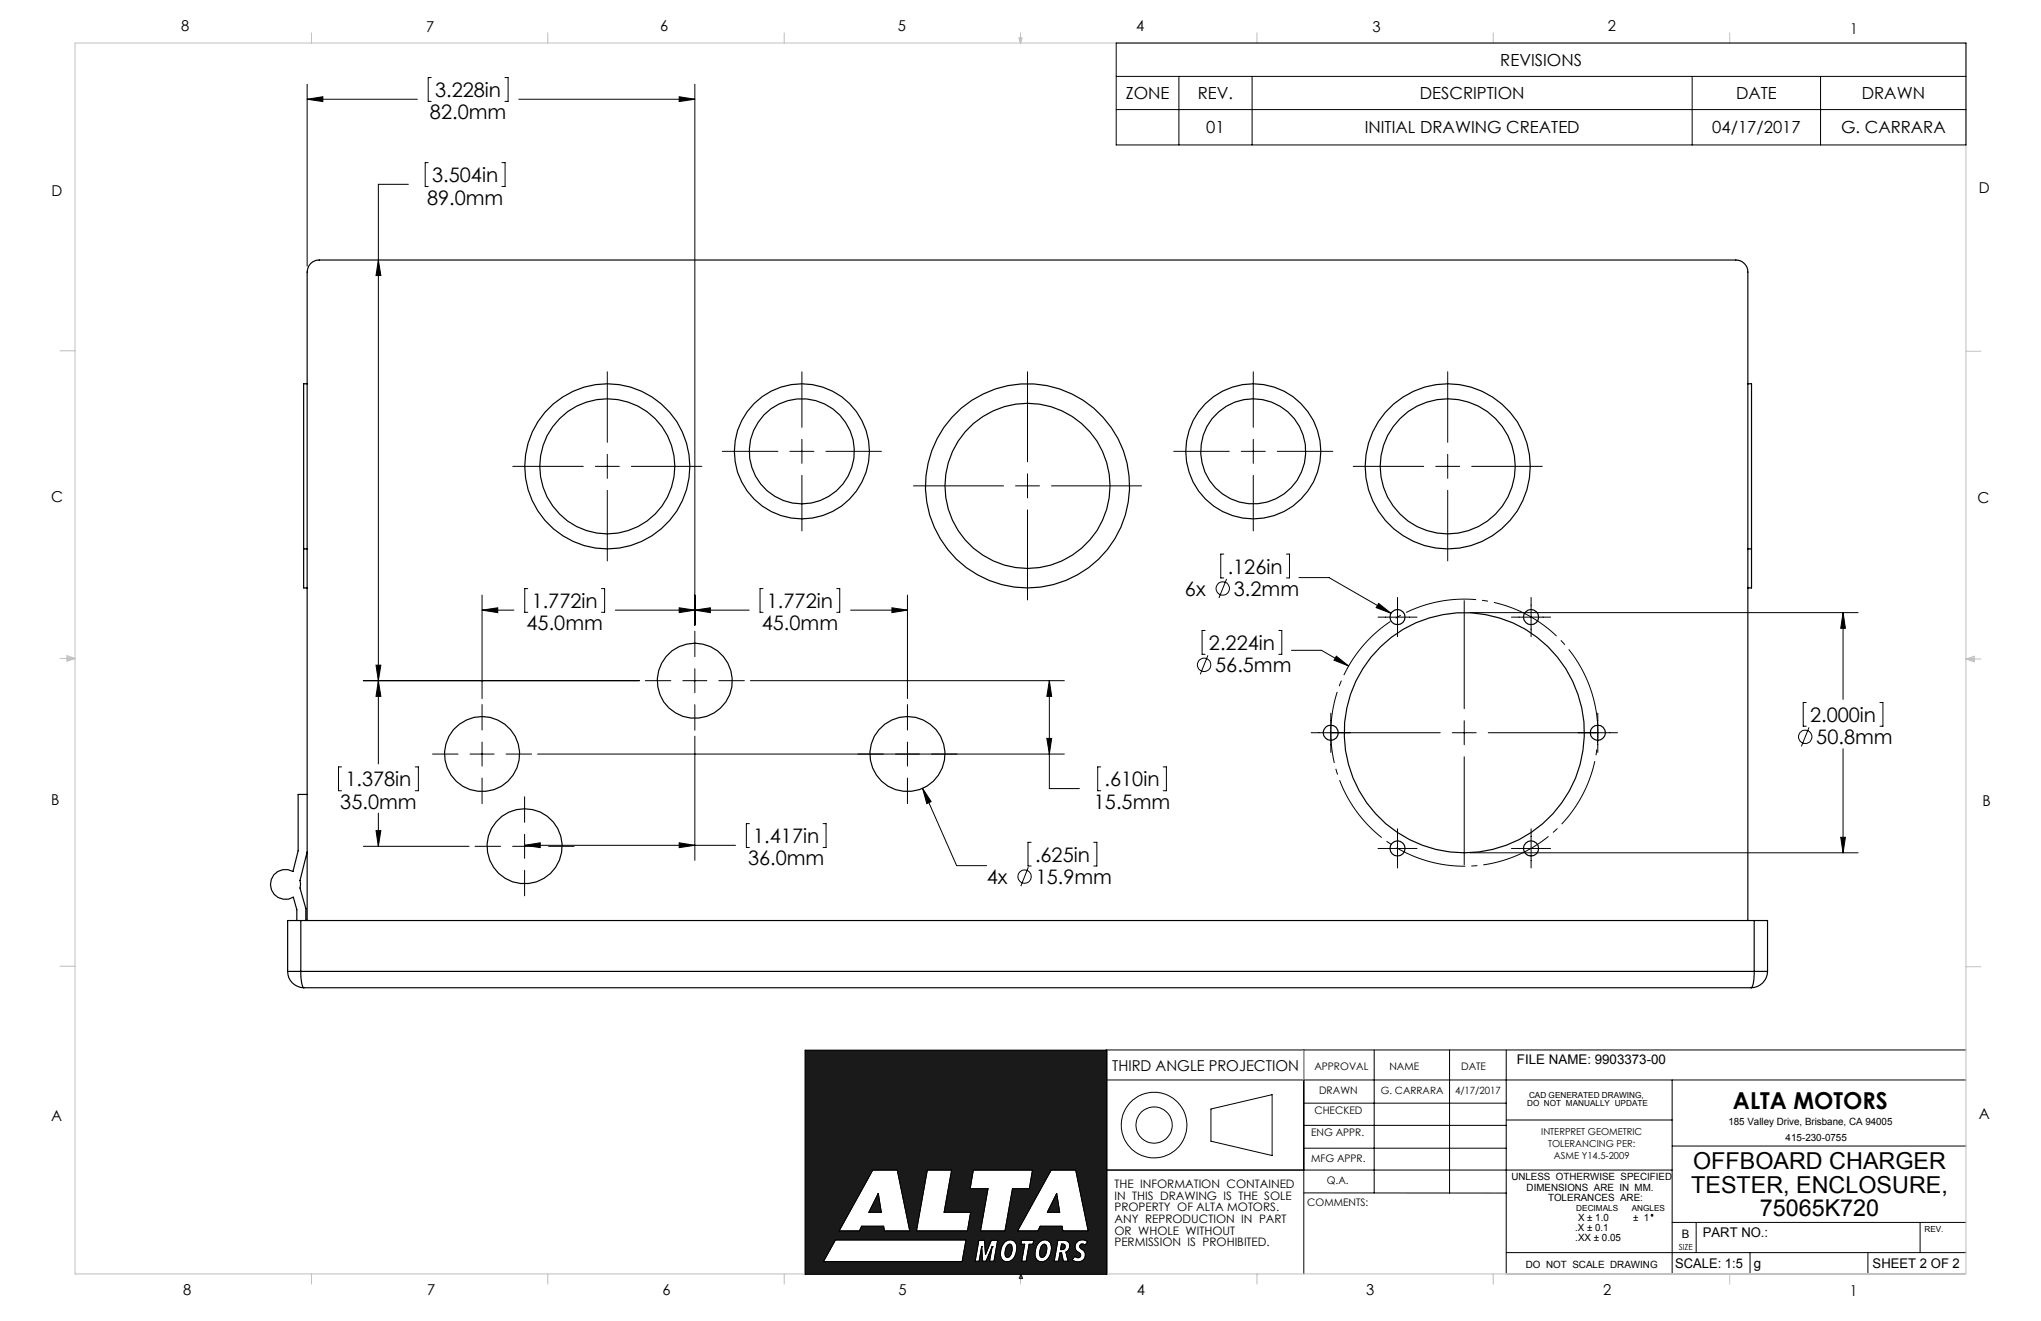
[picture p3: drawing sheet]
<svg xmlns="http://www.w3.org/2000/svg" width="432mm" height="279mm" viewBox="0 0 432 279" stroke-linecap="round" stroke-linejoin="round" font-family="sans-serif">
<g fill="none" stroke="#000" stroke-width=".21">
<path d="M170.4 222.1h63.7v47.4h-63.7zM234 228.4h181.9M256.2 234.6l12.9-3.1v12.9l-12.9-3zM275.8 238h42.9M275.8 233.3h42.9M275.8 222.1v47.3M290.7 222.1v30.2M306.7 222.1v30.2M318.7 222.1v47.4M318.7 236.9h35.1M353.8 228.4v41.1M415.9 222.1h-181.9v47.4"/>
<path d="M184.6 247.5h5.2l2.7 12.8h-5.4l-.2-.9h-4.6l-.5 .9h-4.3zM185.8 252.4l.6 4h-2.6zM196.2 247.5h5.1l-1.6 8.9h5.7l-.7 3.9h-10.8zM205.9 247.5h12.5l-.6 3.9h-3.6l-1.6 8.9h-5.2l1.6-8.9h-3.8zM222.4 247.5h5.2l2.6 12.8h-5.3l-.2-.9h-4.6l-.5 .9h-4.3zM223.6 252.4l.6 4h-2.6zM234 247.5h119.8M275.8 252.3h42.9M275.8 242.9h42.9M353.8 258.6h62.1M353.8 242.4h62.1M358.8 258.6v6.3"/>
<path d="M406.2 258.6v6.3M176.7 262.3h27.7l-.8 4.5h-29.4zM207.7 263.7h.1M207.7 263.7l-.5 3.1h-.9l.8-4.5h1.2l.2 3 1.2-3h1.4l-.8 4.5h-1l.6-3.1M207.7 263.7l.2 3.1h.7l1.3-3.1M209.9 263.7h.1M212.5 262.7a1.5 1.5 0 0 1 1.8-.3 1.5 1.5 0 0 1 .8 1.7 2.51 2.51 0 0 1-2.1 2.8 1.51 1.51 0 0 1-1.4-1.8 3.6 3.6 0 0 1 .9-2.4zM213.2 263.3l.4-.2a.84 .84 0 0 1 .5 1.2l-.2 1a.79 .79 0 0 1-1 .6 2.06 2.06 0 0 1 .3-2.6zM216.1 262.3h2.6l-.2 .9h-.8l-.6 3.6h-1l.7-3.6h-.8zM219.9 262.7a1.5 1.5 0 0 1 1.8-.3 1.5 1.5 0 0 1 .8 1.7 2.58 2.58 0 0 1-2.2 2.8 1.46 1.46 0 0 1-1.3-1.8 3.2 3.2 0 0 1 .9-2.4zM220.5 263.3l.4-.2a.84 .84 0 0 1 .5 1.2l-.2 1a.73 .73 0 0 1-1 .6 2.06 2.06 0 0 1 .3-2.6zM223.8 262.3a2.71 2.71 0 0 1 2.2 .3 1.46 1.46 0 0 1-.5 2.2l.5 2h-1l-.4-1.8h-.3l-.4 1.8h-.9z"/>
<path d="M224.6 263.1h.3a.64 .64 0 0 1 .4 .9 .64 .64 0 0 1-.9 .3zM228 262.5a1.68 1.68 0 0 1 2.1 .2l-.5 .6-.5-.2h-.4l-.2 .3a1.81 1.81 0 0 0 .9 1.3 1.56 1.56 0 0 1-.5 2 1.56 1.56 0 0 1-2.1-.3l.6-.7a.63 .63 0 0 0 .8 .3 .63 .63 0 0 0 .3-.9 1.48 1.48 0 0 1-1.1-1.1 1.48 1.48 0 0 1 .6-1.5zM318.7 264.9h97.2M370.2 264.9v4.6M395.2 264.9v4.6"/>
<circle cx="244.1" cy="238" r="3.8"/>
<circle cx="244.2" cy="238" r="6.9"/>
</g>
<path d="M234.1 222.1v47.4" fill="none" stroke="#191924" stroke-width=".25"/>
<g fill="none" stroke="#c0c0c0" stroke-width=".21">
<path d="M15.9 9.1h400v260.4h-400zM65.9 6.9v2.2M115.9 6.9v2.2M165.9 6.9v2.2M215.6 8h.6l-.3 1.1zM215.7 8l.2 1.1M215.9 6.9v2.2M216 8l-.1 1.1M265.9 6.9v2.2M315.9 6.9v2.2M365.9 6.9v2.2M12.7 74.2h3.2"/>
<path d="M415.9 74.3h3.2M12.7 139.3h3.2M14.2 139.1l1.7 .2M14.2 138.7l1.7 .6-1.7 .5zM15.9 139.3l-1.7 .3M415.9 139.4h3.2M415.9 139.4l1.8-.6v1.2zM415.9 139.4l1.8 .3M417.7 139.2l-1.8 .2M12.7 204.4h3.2M415.9 204.5h3.2M275.8 222.1v6.3"/>
<path d="M65.9 269.5v2.1M115.9 269.5v2.1M165.9 269.5v2.1M215.9 269.5v2.1M215.9 269.5l.3 .8h-.6zM265.9 269.5v2.1M315.9 269.5v2.1M365.9 269.5v2.1"/>
</g>
<path d="M216 269.5l.3 .9h-.6z" fill="none" stroke="#00f" stroke-width=".25"/>
<path d="M224.6 263.1l-.2 1.2h.5l.5-.4v-.5l-.3-.2zM185.8 252.4l-2 4h2.6zM213.3 263.3l-.4 .5-.3 1.2 .1 .7 .3 .3h.3l.4-.4 .4-1.3-.1-1-.3-.2zM223.6 252.4l-2 4h2.6zM219.9 262.7l.8-.4h.8l.6 .3 .3 .9v1l-.3 1.2-.6 .8-.8 .4-1.1-.2-.4-.4-.2-.5 .1-1.8zM212.4 262.8l.7-.5 .8-.1 .7 .3 .5 .7v1.2l-.4 1.4-.6 .8-.7 .3h-.7l-.4-.2-.5-.5-.1-.5 .1-1.6zM222.4 247.5h5.2l2.6 12.9h-5.3l-.2-1h-4.6l-.5 1h-4.3zM227.8 262.8a1.63 1.63 0 0 1 2.3-.1l-.5 .6-.4-.2-.7 .2-.1 .5 .4 .4a1.49 1.49 0 0 1 .6 2.1 1.49 1.49 0 0 1-2.2 .4l-.4-.3 .7-.6a.64 .64 0 0 0 1.1 0 .64 .64 0 0 0-.6-1 1.3 1.3 0 0 1-.2-2zM223.8 262.3h1.4l.6 .2a1.38 1.38 0 0 1-.3 2.3l.5 2h-1l-.4-1.8h-.3l-.4 1.8h-.9zM216.1 262.3h2.6l-.2 .9h-.8l-.6 3.6h-1l.7-3.6h-.8zM207.1 262.3h1.2l.2 3 1.2-3h1.4l-.8 4.5h-1l.6-3.1-1.3 3.1h-.7l-.2-3.1-.5 3.1h-.9zM196.2 247.5h5.1l-1.6 8.9h5.7l-.7 4h-10.8zM176.7 262.3h27.7l-.8 4.5h-29.4zM184.6 247.5h5.2l2.7 12.9h-5.4l-.2-1h-4.6l-.5 1h-4.3zM205.9 247.5h12.5l-.6 3.9h-3.6l-1.6 9h-5.2l1.6-9h-3.8zM170.4 222.1v47.4h63.7v-47.4zM220.6 263.3l-.5 .7-.1 .8v.8l.3 .4 .5-.1 .3-.4 .4-1.4-.3-.9-.3-.1z" fill-rule="evenodd" fill="#191924"/>
<g fill="none" stroke="#000" stroke-width=".21">
<path d="M65 17.8v38.5M91.2 16.4h-.6v5h.6M106.8 16.4h.7v5h-.7M147 17.8v114.4M236.1 9.1h179.8v21.6h-179.8zM236.1 16.2h179.8M249.4 16.2v14.5M264.9 16.2v14.5M358 16.2v14.5M385.2 16.2v14.5M65 21h23.3M65 21l3.3-.5v1z"/>
<path d="M86.4 39h-6.4v122.6M90.6 34.4h-.6v5h.6M106.2 34.4h.7v5h-.7M109.7 21h37.3M143.7 20.5l3.3 .5-3.3 .5zM236.1 23.2h179.8M80 55l.6 3.3h-1zM128.5 78.6v15M169.7 78.6v11.8M217.4 78.6v19.1M265.1 78.6v11.8M306.3 78.6v15"/>
<path d="M108.5 98.6h14.9M125.9 98.6h5.1M128.5 96.1v5.1M133.6 98.6h14.9M152.8 95.5h11.8M167.1 95.5h5.1M169.7 92.9v5.1M174.7 95.5h11.8M248.3 95.5h11.8M262.6 95.5h5.1M265.1 92.9v5.1M270.2 95.5h11.8"/>
<path d="M286.3 98.6h14.9M303.7 98.6h5.1M306.3 96.1v5.1M311.4 98.6h14.9M128.5 103.7v14.9M169.7 100.5v11.8M193.3 102.8h19M214.8 102.8h5.1M217.4 100.2v5.1M217.4 107.8v19.1M222.5 102.8h19M258.9 117.2h-.6v5h.6"/>
<path d="M265.1 100.5v11.8M272.2 117.2h.6v5h-.6M306.3 103.7v14.9M102 125.9v21.8M102 129h6.7M102 129l3.3-.4v1zM111.7 124.5h-.7v5h.7M127.2 124.5h.7v5h-.7M130.2 129h28.3M143.7 128.6l3.3 .4-3.3 .6zM147 129l3.3-.4v1zM147 133.5v5.4"/>
<path d="M161.4 124.5h-.6v5h.6M177 124.5h.7v5h-.7M180 129h12M188.7 128.6l3.3 .4-3.3 .6zM192 125.9v21.8M255 133.3h-.7v5.1h.7M255.6 138.6l-1.7 4M259.5 122.4l-1.6 4.1M270.5 133.3h.7v5.1h-.7M273.2 137.5h6.4l5.7 3.4M274.8 122.2h6.4l13.1 7.5M282.7 138.8l2.6 2.1-3.1-1.3z"/>
<path d="M291.5 130.5h8.3M291.7 127.6l2.6 2.1-3.2-1.2zM295.7 126.4v8.3M309.8 127v22.9M311 129.6h82.1M319.8 130.5h8.2M323.9 126.4v8.3M389.9 129.6l.5 3.3h-1zM389.9 129.6v18.3M76.9 144h58.4M79.6 140.7h1l-.6 3.3zM80 144l.6 3.3h-1z"/>
<path d="M91.5 159.5h5.4M99.4 159.5h5.1M102 149v5.4M102 157v5M107.1 159.5h5.4M113.7 159.5h111.5M136.5 144h5.4M144.5 144h5M147 155.7v26.3M147 141.4v5.1M147 149v5.4M152.1 144h5.4"/>
<path d="M158.8 144h66.4M192 149v5.4M192 157v5M221.5 156.2h1l-.5 3.3zM222 144v22.8h6.4M222 144l.5 3.3h-1zM277.4 155h27.3M281.6 150.8v8.3M307.2 155h5.1M309.8 152.4v5.1M314.9 155h27.3M338 150.8v8.3"/>
<path d="M382.1 148.6h-.6v5h.6M382.7 153.8l-1.6 4.1M389.9 158.4v22M397.7 148.6h.7v5h-.7M72.2 162.2h-.6v5.1h.6M76.9 179h22.3M79.6 175.7h1l-.6 3.3zM80 172v7M87.8 162.2h.7v5.1h-.7M100.5 179h5.4M102 164.6v5.4M108.4 179h5.1"/>
<path d="M111 178.8h44.6M111 168.5v5.4M111 176.5v5M111 178.8l3.3-.5v1zM116.1 179h5.4M143.7 178.3l3.3 .5-3.3 .5zM158.5 174.2h-.6v5h.6M174.1 174.2h.7v5h-.7M192 164.6v5.4M195.2 166.8l7.2 16.3h6.3M195.2 166.8l1.8 2.7-.9 .5zM218.2 178.2h-.7v5h.7"/>
<path d="M231.4 178.2h.7v5h-.7M232.9 162.2h-.7v5.1h.7M246.1 162.2h.7v5.1h-.7M291.5 179.5h8.3M295.7 175.3v8.3M309.8 160.1v22.8M319.8 179.5h8.2M323.9 175.3v8.3M389.4 177.1h1l-.5 3.3zM111 184.1v5.4M217.6 183.4l-1.6 4M311 180.4h82.1"/>
<path d="M170.4 222.1h63.7v47.4h-63.7zM184.6 247.5h5.2l2.7 12.9h-5.4l-.2-1h-4.6l-.5 1h-4.3zM185.8 252.4l.6 4h-2.6zM196.2 247.5h5.1l-1.6 8.9h5.7l-.7 4h-10.8zM205.9 247.5h12.5l-.6 3.9h-3.6l-1.6 9h-5.2l1.6-9h-3.8zM222.4 247.5h5.2l2.6 12.9h-5.3l-.2-1h-4.6l-.5 1h-4.3zM223.6 252.4l.6 4h-2.6zM176.7 262.3h27.7l-.8 4.5h-29.4zM207.7 263.7h.1M207.7 263.7l-.5 3.1h-.9l.8-4.5h1.2l.2 3 1.2-3h1.4l-.8 4.5h-1l.6-3.1M207.7 263.7l.2 3.1h.7l1.3-3.1M209.9 263.7h.1"/>
<path d="M212.5 262.7a1.5 1.5 0 0 1 1.8-.3 1.5 1.5 0 0 1 .8 1.7 2.51 2.51 0 0 1-2.1 2.8 1.51 1.51 0 0 1-1.4-1.8 3.6 3.6 0 0 1 .9-2.4zM213.2 263.3l.4-.2a.84 .84 0 0 1 .5 1.2l-.2 1a.79 .79 0 0 1-1 .6 2.06 2.06 0 0 1 .3-2.6zM216.1 262.3h2.6l-.2 .9h-.8l-.6 3.6h-1l.7-3.6h-.8zM219.9 262.7a1.5 1.5 0 0 1 1.8-.3 1.5 1.5 0 0 1 .8 1.7 2.58 2.58 0 0 1-2.2 2.8 1.46 1.46 0 0 1-1.3-1.8 3.2 3.2 0 0 1 .9-2.4zM220.5 263.3l.4-.2a.84 .84 0 0 1 .5 1.2l-.2 1a.73 .73 0 0 1-1 .6 2.06 2.06 0 0 1 .3-2.6zM223.8 262.3h1.3a1.3 1.3 0 0 1 1.2 1.1 1.3 1.3 0 0 1-.8 1.4l.5 2h-1l-.4-1.8h-.3l-.4 1.8h-.9zM224.6 263.1a.61 .61 0 0 1 .8 .5 .61 .61 0 0 1-.7 .7h-.3zM227.7 262.9a1.65 1.65 0 0 1 2.4-.2l-.5 .6a.62 .62 0 0 0-1.1 .1 .62 .62 0 0 0 .5 .9 1.48 1.48 0 0 1 .4 2 1.48 1.48 0 0 1-2 .5l-.6-.4 .6-.7a.65 .65 0 0 0 1.1 .1 .65 .65 0 0 0-.5-1 1.41 1.41 0 0 1-.3-1.9z"/>
<circle cx="258.7" cy="124.5" r="1.41"/>
<circle cx="254.7" cy="140.6" r="1.41"/>
<circle cx="381.9" cy="155.8" r="1.42"/>
<circle cx="216.7" cy="185.4" r="1.41"/>
<circle cx="349.5" cy="257" r=".19"/>
</g>
<path d="M336.8 146.7a28.2 28.2 0 0 0-47.3-11.4 28.2 28.2 0 0 0 13 47 28.2 28.2 0 0 0 34.7-34.1l-.4-1.5" fill="none" stroke="#000" stroke-width=".21" stroke-dasharray="15.2 1.3 1.3 1.3" stroke-dashoffset="4.6" stroke-linecap="butt"/>
<g fill="#000">
<path d="M282.7 138.8l2.6 2.1-3.1-1.3z"/>
<path d="M143.7 128.6l3.3 .4-3.3 .6zM102 129l3.3-.4v1zM147 129l3.3-.4v1zM188.7 128.6l3.3 .4-3.3 .6zM222 144l.5 3.3h-1zM221.5 156.2h1l-.5 3.3zM143.7 178.3l3.3 .5-3.3 .5zM111 178.8l3.3-.5v1zM79.6 175.7h1l-.6 3.3zM80 144l.6 3.3h-1zM79.6 140.7h1l-.6 3.3zM80 55l.6 3.3h-1zM65 21l3.3-.5v1zM143.7 20.5l3.3 .5-3.3 .5zM389.9 129.6l.5 3.3h-1zM389.4 177.1h1l-.5 3.3zM291.7 127.6l-.6 .9 3.2 1.2zM195.2 166.8l.9 3.2 .9-.5z"/>
</g>
<g fill="none" stroke="#000" stroke-width=".25">
<path d="M65 81.2h-.8v34.9M369.8 81.2h.8v34.9M64.2 116.1v8.3h.8M64.2 116.1h.8M369.8 116.1h.8M370.6 116.1v8.3h-.8M65 168h-1.9v12l-1.1 4.3a3.2 3.2 0 0 0-4.8 2.8 3.2 3.2 0 0 0 4.9 2.7l.7 2.6v2.3M63.6 194.7h-2.7v10.8M63.6 194.7h307.5M63.6 194.7v10.8M65 194.7v-137.2a2.53 2.53 0 0 1 2.5-2.5h299.7a2.53 2.53 0 0 1 2.6 2.5v137.2M65 180.2l-1.5 6 .1 .6-.1 1 1.2 4.4v2.5"/>
<path d="M371.1 194.7h2.8v10.8M371.1 194.7v10.8M60.9 205.5a3.4 3.4 0 0 0 3.4 3.4M60.9 205.5h2.7M63.6 205.5a5.1 5.1 0 0 0 .7 3.4M63.6 205.5h307.5M64.3 208.9h306.2M371.1 205.5a5.6 5.6 0 0 1-.6 3.4M371.1 205.5h2.8M373.9 205.5a3.5 3.5 0 0 1-3.4 3.4"/>
<circle cx="128.5" cy="98.6" r="17.5"/>
<circle cx="128.5" cy="98.6" r="14.3"/>
<circle cx="169.6" cy="95.5" r="14.3"/>
<circle cx="169.6" cy="95.5" r="11.1"/>
<circle cx="265.1" cy="95.5" r="14.3"/>
<circle cx="265.1" cy="95.5" r="11.1"/>
<circle cx="306.3" cy="98.6" r="14.3"/>
<circle cx="306.3" cy="98.6" r="17.5"/>
<circle cx="217.4" cy="102.8" r="17.5"/>
<circle cx="217.4" cy="102.8" r="21.6"/>
<circle cx="295.7" cy="130.5" r="1.6"/>
<circle cx="323.9" cy="130.5" r="1.6"/>
<circle cx="102" cy="159.5" r="7.9"/>
<circle cx="147" cy="144" r="7.9"/>
<circle cx="192" cy="159.5" r="7.9"/>
<circle cx="281.5" cy="155" r="1.6"/>
<circle cx="309.8" cy="155" r="25.4"/>
<circle cx="338" cy="155" r="1.61"/>
<circle cx="111" cy="179" r="7.9"/>
<circle cx="295.7" cy="179.4" r="1.6"/>
<circle cx="323.9" cy="179.4" r="1.6"/>
</g>
<g font-size="4.9">
<text x="366.6" y="234.7">ALTA MOTORS</text>
<text x="358.2" y="247.3">OFFBOARD CHARGER</text>
<text x="357.8" y="252.2">TESTER, ENCLOSURE,</text>
<text x="372.3" y="257.2">75065K720</text>
</g>
<g font-size="4.2">
<text x="92" y="20.5">3.228in</text>
<text x="91" y="25.3">82.0mm</text>
<text x="91.4" y="38.5">3.504in</text>
<text x="90.3" y="43.3">89.0mm</text>
<text x="259.7" y="121.3">.126in</text>
<text x="112.5" y="128.6">1.772in</text>
<text x="162.2" y="128.6">1.772in</text>
<text x="250.7" y="126">6x</text>
<text x="261" y="126.1">3.2mm</text>
<text x="111.4" y="133.3">45.0mm</text>
<text x="161.2" y="133.3">45.0mm</text>
<text x="255.8" y="137.4">2.224in</text>
<text x="257.1" y="142.2">56.5mm</text>
<text x="382.9" y="152.7">2.000in</text>
<text x="384.3" y="157.4">50.8mm</text>
<text x="73.1" y="166.3">1.378in</text>
<text x="233.7" y="166.3">.610in</text>
<text x="72" y="171.1">35.0mm</text>
<text x="231.4" y="171.1">15.5mm</text>
<text x="159.4" y="178.3">1.417in</text>
<text x="158.3" y="183.1">36.0mm</text>
<text x="219" y="182.2">.625in</text>
<text x="208.8" y="186.9">4x</text>
<text x="219.1" y="187">15.9mm</text>
</g>
<g font-size="3.5">
<text x="317.4" y="13.9">REVISIONS</text>
<text x="238.2" y="21">ZONE</text>
<text x="253.4" y="21">REV.</text>
<text x="300.4" y="21">DESCRIPTION</text>
<text x="367.3" y="21">DATE</text>
<text x="393.9" y="21">DRAWN</text>
<text x="255.2" y="28.2">01</text>
<text x="288.7" y="28.2">INITIAL DRAWING CREATED</text>
<text x="362.2" y="28.2">04/17/2017</text>
<text x="389.5" y="28.2">G. CARRARA</text>
</g>
<g font-size="3.2">
<text x="38.3" y="6.7">8</text>
<text x="90.2" y="6.7">7</text>
<text x="139.7" y="6.5">6</text>
<text x="190" y="6.5">5</text>
<text x="240.4" y="6.5">4</text>
<text x="290.4" y="6.7">3</text>
<text x="340.2" y="6.6">2</text>
<text x="391.4" y="7.2">1</text>
<text x="10.9" y="41.6">D</text>
<text x="418.7" y="40.7">D</text>
<text x="10.8" y="106.3">C</text>
<text x="418.4" y="106.4">C</text>
<text x="10.8" y="170.2">B</text>
<text x="419.4" y="170.6">B</text>
<text x="235.3" y="226.5">THIRD ANGLE PROJECTION</text>
<text x="10.8" y="237.2">A</text>
<text x="418.6" y="236.8">A</text>
<text x="38.8" y="273.8">8</text>
<text x="90.4" y="273.8">7</text>
<text x="140.2" y="273.8">6</text>
<text x="190.1" y="273.9">5</text>
<text x="240.5" y="273.8">4</text>
<text x="289" y="273.9">3</text>
<text x="339.1" y="273.8">2</text>
<text x="391.4" y="274.1">1</text>
</g>
<g font-size="2.8">
<text x="320.9" y="225">FILE NAME: 9903373-00</text>
<text x="360.3" y="261.7">PART NO.:</text>
<text x="354.4" y="268.2">SCALE: 1:5</text>
<text x="371.1" y="268.2">g</text>
<text x="396.2" y="268.2">SHEET 2 OF 2</text>
</g>
<g font-size="2.5">
<text x="235.8" y="251.3">THE INFORMATION CONTAINED</text>
<text x="235.8" y="253.8">IN THIS DRAWING IS THE SOLE</text>
<text x="235.8" y="256.2">PROPERTY OF ALTA MOTORS.</text>
<text x="235.8" y="258.7">ANY REPRODUCTION IN PART</text>
<text x="235.8" y="261.2">OR WHOLE WITHOUT</text>
<text x="235.8" y="263.6">PERMISSION IS PROHIBITED.</text>
<text x="355.8" y="261.8">B</text>
</g>
<g font-size="2.2">
<text x="278.1" y="226.4">APPROVAL</text>
<text x="294" y="226.3">NAME</text>
<text x="309.1" y="226.4">DATE</text>
<text x="279.1" y="231.4">DRAWN</text>
<text x="278.1" y="235.5">CHECKED</text>
<text x="277.4" y="245.8">MFG APPR.</text>
<text x="277.4" y="240.3">ENG APPR.</text>
<text x="280.7" y="250.5">Q.A.</text>
<text x="276.6" y="255.1">COMMENTS:</text>
</g>
<g font-size="2.1">
<text x="292.1" y="231.4">G. CARRARA</text>
<text x="307.8" y="231.3">4/17/2017</text>
<text x="365.7" y="237.8">185 Valley Drive, Brisbane, CA 94005</text>
<text x="377.8" y="241.2">415-230-0755</text>
<text x="319.7" y="249.6">UNLESS OTHERWISE SPECIFIED</text>
<text x="323" y="251.9">DIMENSIONS ARE IN MM.</text>
<text x="327.5" y="254">TOLERANCES ARE:</text>
<text x="333.3" y="260.4">.X ± 0.1</text>
<text x="333.3" y="262.5">.XX ± 0.05</text>
<text x="333.8" y="258.3">X ± 1.0</text>
<text x="345.5" y="258.3">± 1</text>
<text x="322.8" y="268.2">DO NOT SCALE DRAWING</text>
</g>
<g font-size="2">
<text x="326.1" y="240">INTERPRET GEOMETRIC</text>
<text x="327.5" y="242.5">TOLERANCING PER:</text>
<text x="328.8" y="245">ASME Y14.5-2009</text>
</g>
<g font-size="1.8">
<text x="323.5" y="232.2">CAD GENERATED DRAWING,</text>
<text x="323.1" y="234">DO NOT MANUALLY UPDATE</text>
<text x="333.5" y="256">DECIMALS</text>
<text x="345.2" y="256">ANGLES</text>
<text x="407.2" y="260.6">REV.</text>
<text x="355.2" y="264.3">SIZE</text>
</g>
</svg>
